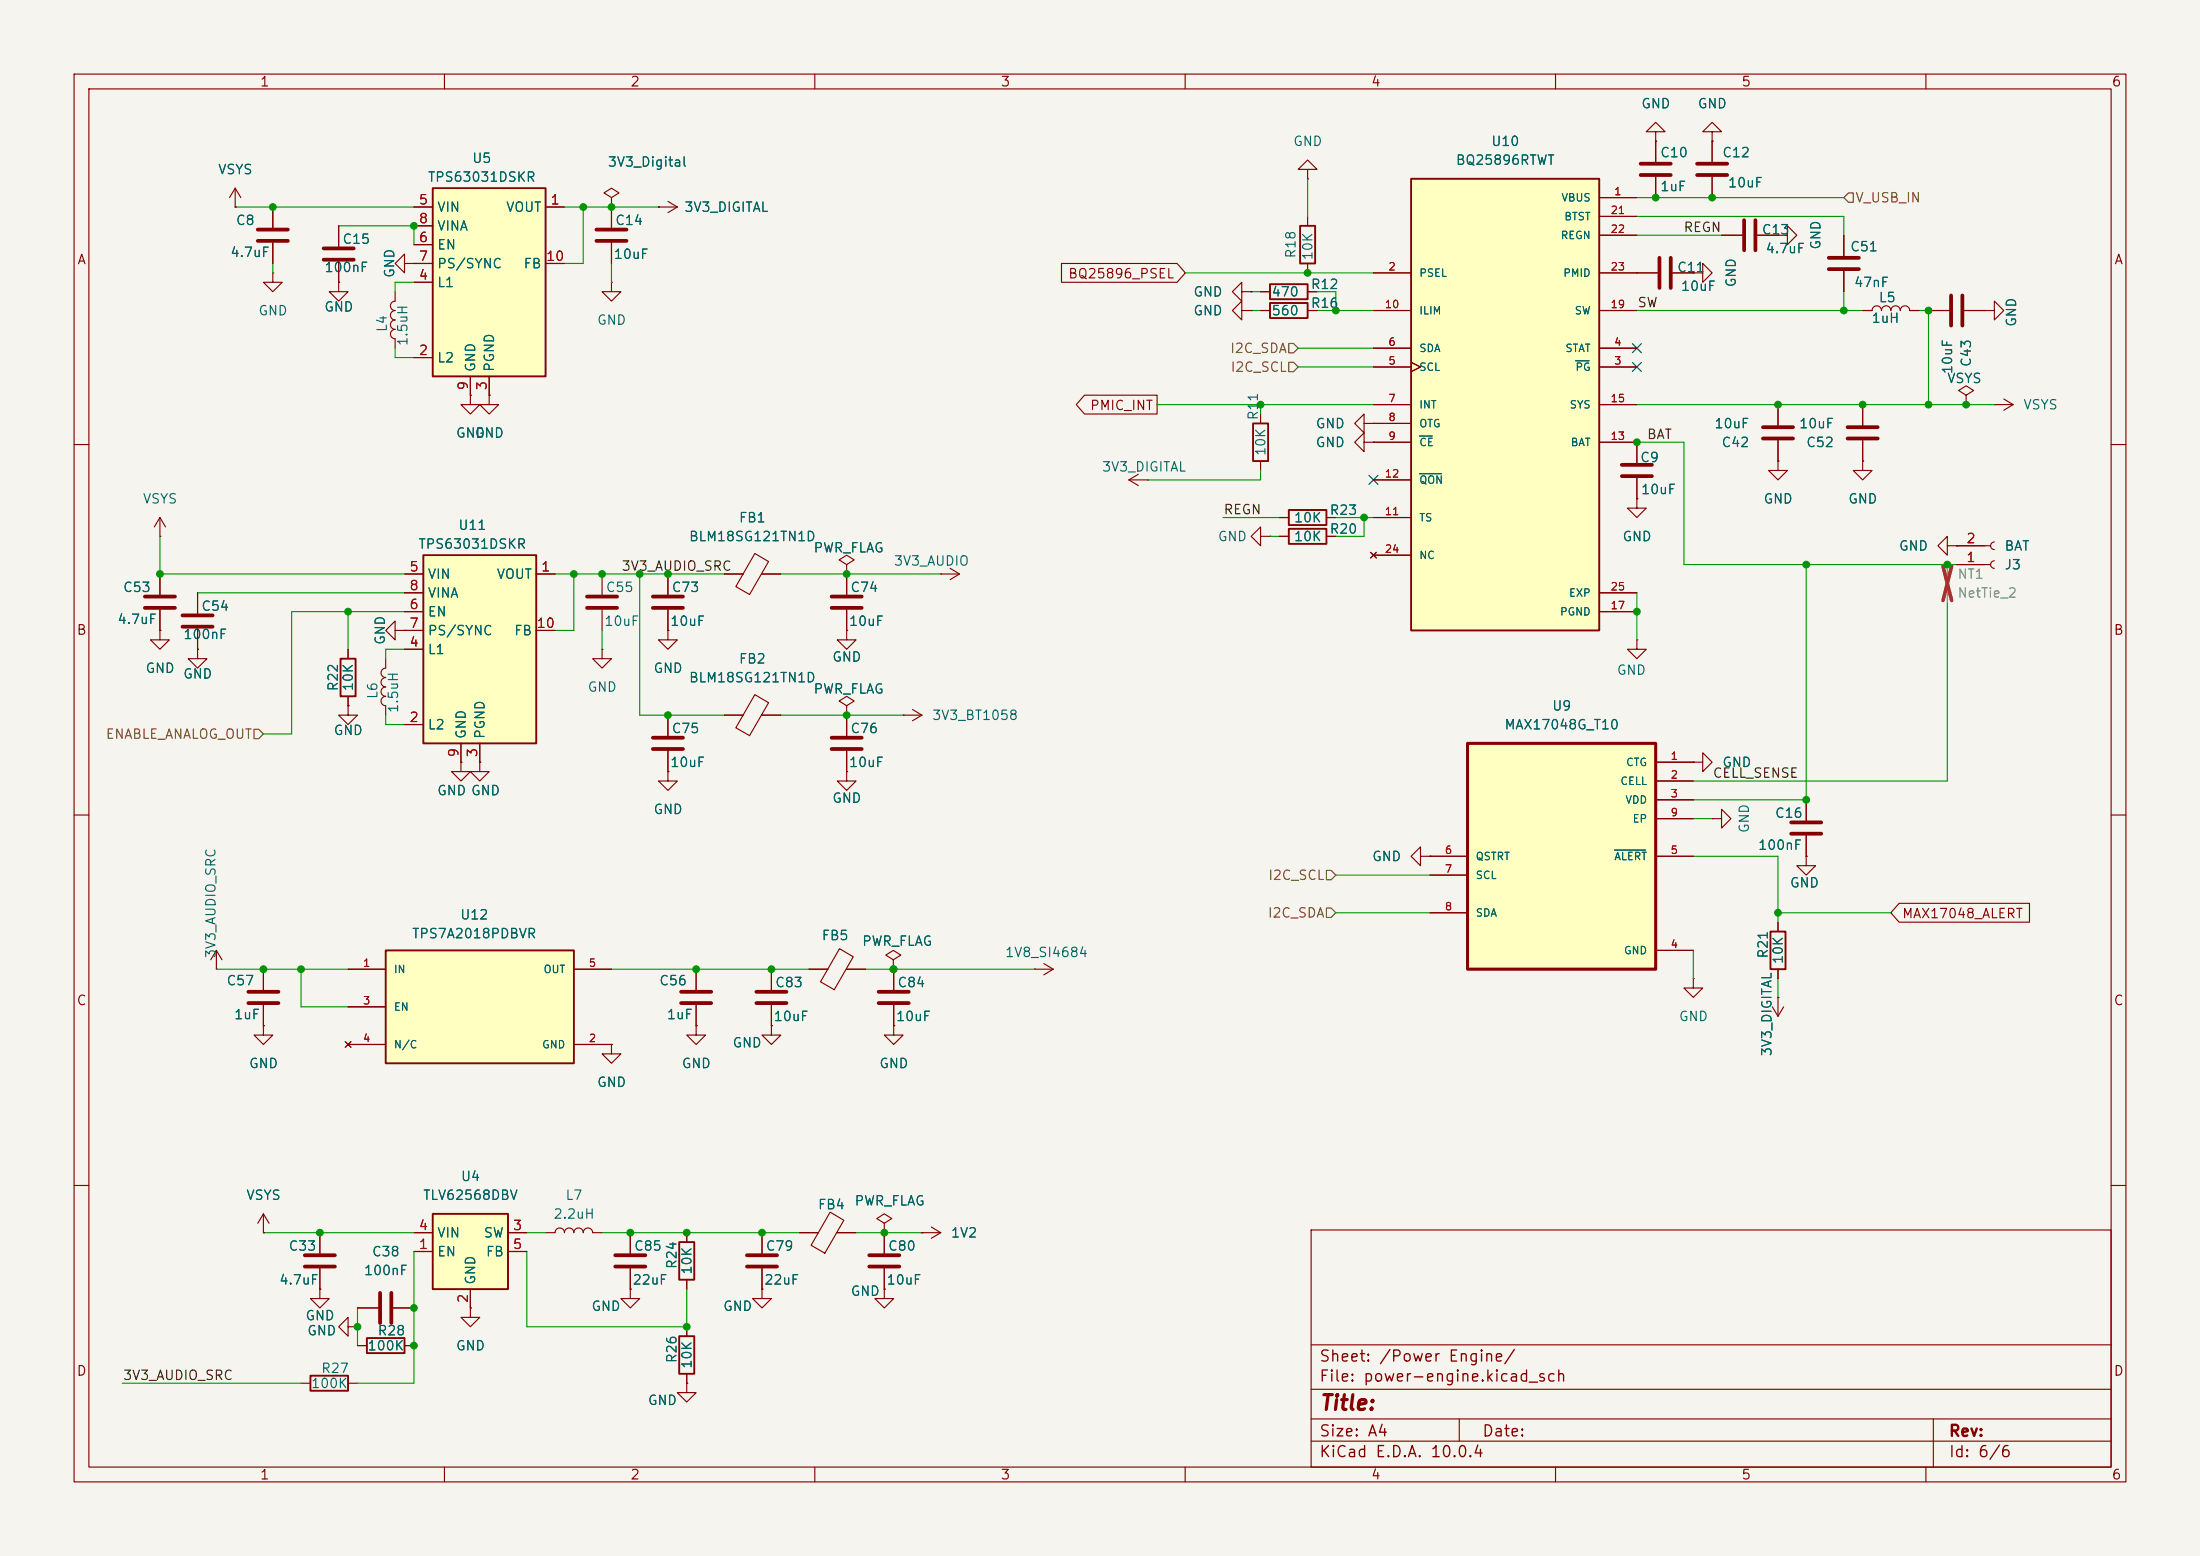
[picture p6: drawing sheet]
<svg xmlns="http://www.w3.org/2000/svg" width="297mm" height="210mm" viewBox="0 0 297 210" stroke-linecap="round" stroke-linejoin="round" font-family="sans-serif">
<path d="M0 0h297v210h-297z" fill="#f5f4ef" stroke="#f5f4ef" stroke-width=".14"/>
<g fill="none" stroke="#840000" stroke-width=".15">
<path d="M10 10h277v190h-277zM12 12h273v186h-273zM60 10v2M110 10v2M160 10v2M210 10v2M260 10v2M82.5 27.9v2.8M82.5 32.8v2.8M88.9 27.9h.1M88.9 27.9h2.5M90.2 27.2l1.2 .7"/>
<path d="M91.4 27.9l-1.2 .8M66 53.3v1.3h1.3l-1.3 1.3-1.2-1.3h1.2M66 53.3h.1M10 60h2M21.6 77.5v2.8M81.3 77.5v2.8M221 67.3v1.3h1.2l-1.2 1.3-1.3-1.3h1.3M221 67.3h.1M285 60h2M21.6 82.3v2.8M26.7 87.6v1.3h1.2l-1.2 1.3-1.3-1.3h1.3M26.7 87.6h.1"/>
<path d="M81.3 82.3v2.8M121.9 96.5h.1M121.9 96.5h2.6M123.2 95.8l1.3 .7M124.5 96.5l-1.3 .8M221 86.4v1.2h1.2l-1.2 1.3-1.3-1.3h1.3M221 86.4h.1M10 110h2M285 110h2M10 160h2M85.1 174v1.3h1.3l-1.3 1.2-1.3-1.2h1.3M85.1 174h.1"/>
<path d="M177 166h108v32h-108zM285 160h2M48.3 181.6h1.2M54.6 181.6h1.3M60 198v2M92.7 186.7v1.3h1.3l-1.3 1.2-1.3-1.2h1.3M92.7 186.7h.1M110 198v2M160 198v2M177 194.5h108M177 191.5h108M177 187.5h108"/>
<path d="M177 181.5h108M197 191.5v3M210 198v2M260 198v2M261 191.5v6.5"/>
</g>
<path d="M49.5 180.6h5.1v2h-5.1z" fill="none" stroke="#840000" stroke-width=".25"/>
<path d="M80.5 32.5h4.1M80.5 31h4.1M19.6 82h4M19.6 80.5h4M79.2 82h4.1M79.2 80.5h4.1" fill="none" stroke="#840000" stroke-width=".51"/>
<path d="M58.4 25.4h15.3v25.4h-15.3z" fill="#ffffc2"/>
<path d="M58.4 25.4h15.3v25.4h-15.3z" fill="none" stroke="#840000" stroke-width=".25"/>
<g fill="none" stroke="#840000" stroke-width=".15">
<path d="M223.5 17.8h1.3l-1.3-1.3-1.3 1.3h1.3v1.3M223.5 19.1h.1M31.7 27.9h.1M31.7 25.4l-.7 1.3M31.7 25.4l.8 1.3M31.7 25.4v2.5M36.8 36.8v1.3h1.3l-1.3 1.3-1.2-1.3h1.2M36.8 36.8h.1M36.8 27.9v2.8M36.8 32.8v2.8M45.7 38.1v1.3h1.3l-1.3 1.2-1.3-1.2h1.3M45.7 38.1h.1"/>
<path d="M45.7 30.5v2.8M45.7 35.3v2.8M53.3 39.4v1.2a.64 .64 0 0 0-.6 .7 .64 .64 0 0 0 .6 .6 .63 .63 0 0 0-.6 .6 .63 .63 0 0 0 .6 .7M54.6 35.6v-1.3l-1.3 1.3 1.3 1.2v-1.2h1.3M55.9 35.6h.1M55.9 27.9h2.5M55.9 38.1h2.5M55.9 33h2.5M55.9 35.6h2.5M55.9 30.5h2.5M73.7 27.9h2.5M73.7 35.6h2.5"/>
<path d="M82.5 38.1v1.3h1.3l-1.3 1.2-1.2-1.2h1.2M82.5 38.1h.1M232.4 31.8h2.8M237.2 31.8h2.8M240 31.8h1.3v-1.3l1.3 1.3-1.3 1.2v-1.2M240 31.8h.1M248.9 31.8v2.7M248.9 36.6v2.8M53.3 43.2a.64 .64 0 0 0-.6 .6 .64 .64 0 0 0 .6 .7 .63 .63 0 0 0-.6 .6 .63 .63 0 0 0 .6 .6v1.3M55.9 48.3h2.5M63.5 50.8v2.5M66 50.8v2.5"/>
<path d="M240 54.6v2.8M240 59.4v2.8M251.5 41.9h1.2a.64 .64 0 0 1 .7-.6 .64 .64 0 0 1 .6 .6 .64 .64 0 0 1 .6-.6 .64 .64 0 0 1 .7 .6 .64 .64 0 0 1 .6-.6 .64 .64 0 0 1 .6 .6 .64 .64 0 0 1 .7-.6 .64 .64 0 0 1 .6 .6h1.3M251.5 54.6v2.8M251.5 59.4v2.8M260.3 41.9h2.8M265.2 41.9h2.8M265.4 53.3l1-.6-1-.6-1 .6 1 .6v1.3M265.4 54.6h.1M268 41.9h1.2v-1.3l1.3 1.3-1.3 1.3v-1.3M268 41.9h.1M269.2 54.6h.1"/>
<path d="M269.2 54.6h2.6M270.5 53.8l1.3 .8M271.8 54.6l-1.3 .8M97.8 77.5h2.5M101.9 74.7l1.9 1.1-2.6 4.4-1.9-1zM102.8 77.5h2.6M114.3 77.5v2.8M127 77.5h.1M127 77.5h2.5M128.3 76.7l1.2 .8M129.5 77.5l-1.2 .7M240 62.2v1.3h1.3l-1.3 1.3-1.2-1.3h1.2"/>
<path d="M240 62.2h.1M251.5 62.2v1.3h1.2l-1.2 1.3-1.3-1.3h1.3M251.5 62.2h.1M97.8 96.5h2.5M101.9 93.8l1.9 1-2.6 4.5-1.9-1.1zM102.8 96.5h2.6M114.3 95.3l1-.7-1-.6-1 .6 1 .7v1.2M114.3 96.5h.1M114.3 85.1v1.3h1.3l-1.3 1.2-1.3-1.2h1.3M114.3 85.1h.1M114.3 82.3v2.8M114.3 96.5v2.8"/>
<path d="M90.2 104.1v1.3h1.2l-1.2 1.3-1.3-1.3h1.3M90.2 104.1h.1M114.3 104.1v1.3h1.3l-1.3 1.3-1.3-1.3h1.3M114.3 104.1h.1M114.3 101.3v2.8M191.8 115.6v-1.3l-1.3 1.3 1.3 1.2v-1.2h1.2M193 115.6h.1M228.6 102.9h1.3v-1.3l1.2 1.3-1.2 1.2v-1.2M228.6 102.9h.1M243.8 115.6v1.2h1.3l-1.3 1.3-1.2-1.3h1.2M243.8 115.6h.1M94 138.4v1.3h1.2l-1.2 1.3-1.3-1.3h1.3"/>
<path d="M94 138.4h.1M94 130.8v2.8M94 135.6v2.8M104.1 138.4v1.3h1.3l-1.3 1.3-1.2-1.3h1.2M104.1 138.4h.1M104.1 130.8v2.8M104.1 135.6v2.8M109.2 130.8h2.6M113.3 128l1.9 1.1-2.6 4.5-1.8-1.1zM114.2 130.8h2.6M120.6 138.4v1.3h1.3l-1.3 1.3-1.2-1.3h1.2M120.6 138.4h.1"/>
<path d="M120.6 130.8v2.8M120.6 135.6v2.8M139.6 130.8h.1M139.6 130.8h2.6M140.9 130l1.3 .8M142.2 130.8l-1.3 .8M102.9 174v1.3h1.2l-1.2 1.2-1.3-1.2h1.3M102.9 174h.1M102.9 166.4v2.8M102.9 171.2v2.8M107.9 166.4h2.6M112.1 163.6l1.8 1.1-2.5 4.4-1.9-1z"/>
<path d="M113 166.4h2.6M119.4 174v1.3h1.2l-1.2 1.2-1.3-1.2h1.3M119.4 174h.1M119.4 165.1l1-.6-1-.7-1 .7 1 .6v1.3M119.4 166.4h.1M119.4 166.4v2.8M119.4 171.2v2.8M124.5 166.4h.1M124.5 166.4h2.5M125.7 165.6l1.3 .8M127 166.4l-1.3 .7"/>
</g>
<g fill="none" stroke="#840000" stroke-width=".51">
<path d="M34.8 31h4.1M34.8 32.5h4.1M43.7 35.1h4.1M43.7 33.5h4.1M235.5 29.7v4.1M237 29.7v4.1M246.9 34.8h4.1M246.9 36.3h4.1M263.4 39.9v4M264.9 39.9v4M238 59.2h4.1M238 57.7h4.1"/>
<path d="M249.4 59.2h4.1M249.4 57.7h4.1M112.3 82h4M112.3 80.5h4M112.3 99.6h4M112.3 101.1h4M91.9 135.4h4.1M91.9 133.9h4.1M102.1 135.4h4.1M102.1 133.9h4.1M118.6 135.4h4.1M118.6 133.9h4.1"/>
<path d="M100.8 170.9h4.1M100.8 169.4h4.1M117.3 170.9h4.1M117.3 169.4h4.1"/>
</g>
<path d="M198.1 100.3h25.4v30.5h-25.4z" fill="#ffffc2"/>
<path d="M198.1 100.3h25.4v30.5h-25.4z" fill="none" stroke="#840000" stroke-width=".41"/>
<g fill="none" stroke="#840000" stroke-width=".15">
<path d="M223.5 19.1v2.7M231.1 17.8h1.3l-1.3-1.3-1.2 1.3h1.2v1.3M231.1 19.1h.1M231.1 19.1v2.7M82.5 26.7l1.1-.7-1.1-.6-1 .6 1 .7v1.2M82.5 27.9h.1M223.5 23.9v2.8M231.1 23.9v2.8M63.5 53.3v1.3h1.3l-1.3 1.3-1.3-1.3h1.3M63.5 53.3h.1M170.2 55.9v1.3M221 59.7v2.8"/>
<path d="M21.6 72.4h.1M21.6 69.9l-.8 1.2M21.6 69.9l.8 1.2M21.6 69.9v2.5M90.2 77.5v2.8M114.3 76.2l1-.6-1-.7-1 .7 1 .6v1.3M114.3 77.5h.1M152.4 64.8l1.3 .7M152.4 64.8h2.5M153.7 64l-1.3 .8M154.9 64.8h.1M170.2 72.4v-1.3l-1.3 1.3 1.3 1.3v-1.3h1.2"/>
<path d="M170.2 62.2v1.3M171.4 72.4h.1M172.7 72.4h1.3M172.7 69.9h1.3M179.1 72.4h1.2M179.1 69.9h1.2M221 64.5v2.8M262.9 73.7v-1.3l-1.3 1.3 1.3 1.2v-1.2h1.3M264.2 73.7h.1M264.2 76.2h4.5M264.2 73.7h4.5M269.2 75.7a.51 .51 0 0 0-.5 .5 .51 .51 0 0 0 .5 .5"/>
<path d="M269.2 73.2a.51 .51 0 0 0-.5 .5 .51 .51 0 0 0 .5 .5M21.6 85.1v1.3h1.3l-1.3 1.2-1.3-1.2h1.3M21.6 85.1h.1M26.7 80v2.8M26.7 84.8v2.8M47 95.3v1.2h1.3l-1.3 1.3-1.3-1.3h1.3M47 95.3h.1M47 87.6v1.3M47 94v1.3M52.1 91.4a.64 .64 0 0 0-.7 .7 .64 .64 0 0 0 .7 .6 .64 .64 0 0 0-.7 .7 .64 .64 0 0 0 .7 .6 .63 .63 0 0 0-.7 .6 .63 .63 0 0 0 .7 .7v1.2M52.1 88.9v1.3a.63 .63 0 0 0-.7 .6 .63 .63 0 0 0 .7 .6M53.3 85.1v-1.3l-1.2 1.3 1.2 1.3v-1.3h1.3"/>
<path d="M54.6 85.1h.1M81.3 87.6v1.3h1.2l-1.2 1.3-1.3-1.3h1.3M81.3 87.6h.1M90.2 85.1v1.3h1.2l-1.2 1.2-1.3-1.2h1.3M90.2 85.1h.1M90.2 82.3v2.8M90.2 96.5v2.8M62.2 102.9v1.2h1.3l-1.3 1.3-1.2-1.3h1.2M62.2 102.9h.1M90.2 101.3v2.8M193 115.6h5.1M193 118.1h5.1"/>
<path d="M223.5 102.9h5.1M223.5 105.4h5.1M223.5 108h5.1M223.5 115.6h5.1M223.5 110.5h5.1M231.1 110.5h1.3v-1.3l1.3 1.3-1.3 1.3v-1.3M231.1 110.5h.1M243.8 108v2.7M243.8 112.8v2.8M120.6 129.5l1-.6-1-.6-1 .6 1 .6v1.3M120.6 130.8h.1M193 123.2h5.1"/>
<path d="M223.5 128.3h5.1M228.6 132.1v1.3h1.3l-1.3 1.2-1.3-1.2h1.3M228.6 132.1h.1M239.3 135.9l.7 1.3M240 134.6h.1M240 124.5v1.2M240 130.8v1.3M240 134.6v2.6M240.8 135.9l-.8 1.3M73.7 166.4h1.2a.64 .64 0 0 1 .7-.7 .64 .64 0 0 1 .6 .7 .64 .64 0 0 1 .6-.7 .64 .64 0 0 1 .7 .7 .64 .64 0 0 1 .6-.7 .64 .64 0 0 1 .6 .7 .64 .64 0 0 1 .7-.7 .64 .64 0 0 1 .6 .7h1.3M85.1 166.4v2.8M85.1 171.2v2.8"/>
</g>
<path d="M217.9 114.7h4.2" fill="none" stroke="#006464" stroke-width=".15"/>
<g fill="none" stroke="#840000" stroke-width=".51">
<path d="M221.5 22.1h4.1M221.5 23.6h4.1M229.1 22.1h4.1M229.1 23.6h4.1M218.9 64.3h4.1M218.9 62.7h4.1M24.6 84.6h4.1M24.6 83.1h4.1M88.1 99.6h4.1M88.1 82h4.1M88.1 80.5h4.1M88.1 101.1h4.1"/>
<path d="M241.8 112.5h4.1M241.8 111h4.1M83.1 170.9h4M83.1 169.4h4"/>
</g>
<path d="M262.9 77.5v2.5" fill="none" stroke="#9c9b98" stroke-width=".25"/>
<path d="M262.9 76.2v5.1" fill="none" stroke="#9c9b98" stroke-width=".15"/>
<path d="M262.3 76.4l1.2 4.7M263.5 76.4l-1.2 4.7" fill="none" stroke="#e12e31" stroke-width=".46"/>
<path d="M169.2 57.2h2v5h-2zM174 71.4h5.1v2h-5.1zM174 68.8h5.1v2.1h-5.1zM46 88.9h2v5.1h-2zM239 125.7h2v5.1h-2z" fill="none" stroke="#840000" stroke-width=".25"/>
<path d="M57.1 74.9h15.3v25.4h-15.3z" fill="#ffffc2"/>
<path d="M171.4 38.4h5.1v2h-5.1zM175.5 30.5h2v5.1h-2zM171.4 40.9h5.1v2h-5.1zM57.1 74.9h15.3v25.4h-15.3zM41.9 185.7h5.1v2h-5.1z" fill="none" stroke="#840000" stroke-width=".25"/>
<g fill="none" stroke="#840000" stroke-width=".15">
<path d="M167.6 39.4v-1.3l-1.2 1.3 1.2 1.2v-1.2h1.3M168.9 39.4h.1M170.2 39.4h1.2M176.5 39.4h1.3M176.5 29.2v1.3M176.5 35.6v1.2M167.6 41.9v-1.3l-1.2 1.3 1.2 1.3v-1.3h1.3M168.9 41.9h.1M170.2 41.9h1.2M176.5 41.9h1.3M184.1 57.2v-1.3l-1.2 1.3 1.2 1.2v-1.2h1.3M184.1 59.7v-1.3l-1.2 1.3 1.2 1.3v-1.3h1.3"/>
<path d="M185.4 57.2h.1M185.4 59.7h.1M54.6 77.5h2.5M72.4 77.5h2.5M54.6 97.8h2.5M54.6 87.6h2.5M54.6 82.6h2.5M54.6 85.1h2.5M54.6 80h2.5M72.4 85.1h2.5M62.2 100.3v2.6M64.8 102.9v1.2h1.2l-1.2 1.3-1.3-1.3h1.3"/>
<path d="M64.8 102.9h.1M64.8 100.3v2.6M29.2 130.8h.1M29.2 128.3l-.8 1.2M29.2 128.3l.8 1.2M29.2 128.3v2.5M35.6 138.4v1.3h1.2l-1.2 1.3-1.3-1.3h1.3M35.6 138.4h.1M35.6 130.8v2.8M35.6 135.6v2.8M35.6 166.4h.1M35.6 163.8l-.8 1.3"/>
<path d="M35.6 163.8l.7 1.3M35.6 163.8v2.6M43.2 174v1.3h1.2l-1.2 1.2-1.3-1.2h1.3M43.2 174h.1M43.2 166.4v2.8M43.2 171.2v2.8M47 179.1v-1.3l-1.3 1.3 1.3 1.2v-1.2h1.3M48.3 179.1h.1M40.6 186.7h1.3M47 186.7h1.3"/>
</g>
<path d="M33.5 133.9h4.1M33.5 135.4h4.1M41.1 169.4h4.1M41.1 170.9h4.1" fill="none" stroke="#840000" stroke-width=".51"/>
<path d="M190.5 24.1h25.4v61h-25.4z" fill="#ffffc2"/>
<path d="M190.5 24.1h25.4v61h-25.4z" fill="none" stroke="#840000" stroke-width=".25"/>
<g fill="none" stroke="#840000" stroke-width=".15">
<path d="M185.4 36.8h5.1M215.9 26.7h5.1M215.9 36.8h5.1M215.9 29.2h5.1M215.9 31.8h5.1M185.4 49.5h5.1M185.4 47h5.1M185.4 54.6h5.1M185.4 57.2h5.1M185.4 59.7h5.1M185.4 41.9h5.1M190.5 48.9l1.3 .6-1.3 .7"/>
<path d="M215.9 49.5h5.1M215.9 47h5.1M215.9 54.6h5.1M215.9 59.7h5.1M215.9 41.9h5.1M185 74.5l.8 .8M185.4 69.9h5.1M185.4 64.8h5.1M185.4 74.9h5.1M185.8 74.5l-.8 .8M215.9 82.6h5.1M215.9 80h5.1"/>
</g>
<path d="M191.6 58.9h1.7M212.7 48.7h1.8M191.6 63.9h3" fill="none" stroke="#006464" stroke-width=".15"/>
<path d="M52.1 128.3h25.4v15.2h-25.4z" fill="#ffffc2"/>
<path d="M52.1 128.3h25.4v15.2h-25.4z" fill="none" stroke="#840000" stroke-width=".25"/>
<g fill="none" stroke="#840000" stroke-width=".15">
<path d="M176.5 22.9h1.3l-1.3-1.3-1.2 1.3h1.2v1.2M176.5 24.1h.1M47 130.8h5.1M47 135.9h5.1M77.5 130.8h5M46.6 140.6l.8 .8M47 141h5.1M47.4 140.6l-.8 .8M77.5 141h5M82.5 141v1.2h1.3l-1.3 1.3-1.2-1.3h1.2M82.5 141h.1M48.3 176.5h2.8"/>
<path d="M53.1 176.5h2.8"/>
</g>
<path d="M51.3 174.5v4.1M52.8 174.5v4.1" fill="none" stroke="#840000" stroke-width=".51"/>
<path d="M58.4 163.8h10.2v10.2h-10.2z" fill="#ffffc2"/>
<path d="M58.4 163.8h10.2v10.2h-10.2zM91.7 167.6h2v5.1h-2zM91.7 180.3h2v5.1h-2z" fill="none" stroke="#840000" stroke-width=".25"/>
<g fill="none" stroke="#840000" stroke-width=".15">
<path d="M223.5 19.1h.1M223.5 19.1v2.7M231.1 19.1h.1M231.1 19.1v2.7M31.7 27.9h.1M36.8 27.9v2.8M36.8 32.8v2.8M45.7 38.1h.1M45.7 30.5v2.8M45.7 35.3v2.8M55.9 35.6h.1M55.9 27.9h2.5"/>
<path d="M55.9 38.1h2.5M55.9 33h2.5M55.9 35.6h2.5M55.9 30.5h2.5M73.7 27.9h2.5M73.7 35.6h2.5M82.5 27.9h.1M82.5 27.9v2.8M82.5 32.8v2.8M88.9 27.9h.1M143.3 35.6h15.6l1.1 1.2-1.1 1.3h-15.6zM168.9 39.4h.1"/>
<path d="M170.2 39.4h1.2M176.5 39.4h1.3M185.4 36.8h5.1M215.9 36.8h7.9M215.9 26.7h5.1M215.9 29.2h5.1M215.9 31.8h5.1M223.5 23.9v2.8M225.8 36.8h2.8M228.6 36.8h1.3v-1.2l1.2 1.2-1.2 1.3v-1.3M228.6 36.8h.1M231.1 23.9v2.8"/>
<path d="M232.4 31.8h2.8M237.2 31.8h2.8M240 31.8h.1M248.9 31.8v2.7M248.9 36.6v2.8M55.9 48.3h2.5M63.5 53.3h.1M63.5 50.8v2.5M66 53.3h.1M66 50.8v2.5M146.4 53.3h9.8v2.6h-9.8l-1.1-1.3zM168.9 41.9h.1"/>
<path d="M170.2 41.9h1.2M176.5 41.9h1.3M185.4 59.7h.1M185.4 57.2h.1M185.4 49.5h5.1M185.4 47h5.1M185.4 54.6h5.1M185.4 57.2h5.1M185.4 59.7h5.1M185.4 41.9h5.1M190.5 48.9l1.3 .6-1.3 .7M215.9 49.5h5.1"/>
<path d="M215.9 47h5.1M215.9 54.6h5.1M215.9 59.7h5.1v2.8M215.9 41.9h5.1M240 54.6v2.8M240 59.4v2.8M251.5 41.9h1.2M251.5 54.6v2.8M251.5 59.4v2.8M257.8 41.9h1.3M260.3 41.9h2.8M265.2 41.9h2.8"/>
<path d="M265.4 54.6h.1M268 41.9h.1M21.6 77.5v2.8M54.6 77.5h2.5M72.4 77.5h2.5M90.2 77.5v2.8M97.8 77.5h2.5M102.9 77.5h2.5M114.3 77.5h.1M114.3 77.5v2.8M172.7 69.9h1.3M172.7 72.4h1.3"/>
<path d="M179.1 69.9h1.2M179.1 72.4h1.2M185 74.5l.8 .8M185.4 69.9h5.1M185.4 64.8h5.1M185.4 74.9h5.1M185.8 74.5l-.8 .8M221 67.3h.1M221 64.5v2.8M240 62.2h.1M251.5 62.2h.1M264.2 73.7h.1"/>
<path d="M264.2 76.2h3.8M264.2 73.7h3.8M21.6 85.1h.1M21.6 82.3v2.8M26.7 87.6h.1M26.7 80v2.8M26.7 84.8v2.8M47 95.3h.1M47 87.6v1.3M47 94v1.3M54.6 85.1h.1M54.6 97.8h2.5"/>
<path d="M54.6 87.6h2.5M54.6 82.6h2.5M54.6 85.1h2.5M54.6 80h2.5M72.4 85.1h2.5M90.2 85.1h.1M90.2 82.3v2.8M90.2 96.5v2.8M97.8 96.5h2.5M102.9 96.5h2.5M114.3 96.5h.1M114.3 85.1h.1"/>
<path d="M114.3 82.3v2.8M114.3 96.5v2.8M215.9 82.6h5.1M215.9 80h5.1M62.2 102.9h.1M62.2 100.3v2.6M64.8 102.9h.1M64.8 100.3v2.6M90.2 104.1h.1M90.2 101.3v2.8M114.3 104.1h.1M114.3 101.3v2.8"/>
<path d="M193 115.6h.1M193 115.6h5.1M193 118.1h5.1M223.5 102.9h5.1M223.5 105.4h5.1M223.5 108h5.1M223.5 115.6h5.1M223.5 110.5h5.1M228.6 102.9h.1M243.8 115.6h.1M243.8 108v2.7M243.8 112.8v2.8"/>
<path d="M35.6 138.4h.1M35.6 130.8v2.8M35.6 135.6v2.8M47 130.8h5.1M47 135.9h5.1M77.5 130.8h5M94 138.4h.1M94 130.8v2.8M94 135.6v2.8M104.1 138.4h.1M104.1 130.8v2.8M104.1 135.6v2.8"/>
<path d="M109.2 130.8h2.6M114.3 130.8h2.5M120.6 130.8h.1M120.6 138.4h.1M120.6 130.8v2.8M120.6 135.6v2.8M193 123.2h5.1M223.5 128.3h5.1M240 134.6h.1M240 124.5v1.2M240 130.8v1.3M256.4 121.9h17.6v2.6h-17.6l-1.1-1.3z"/>
<path d="M46.6 140.6l.8 .8M47 141h5.1M47.4 140.6l-.8 .8M77.5 141h5M82.5 141h.1M35.6 166.4h.1M43.2 174h.1M43.2 166.4v2.8M43.2 171.2v2.8M48.3 179.1h.1M48.3 176.5h2.8M53.1 176.5h2.8"/>
<path d="M55.9 168.9h2.5M55.9 166.4h2.5M63.5 176.5v1.3h1.3l-1.3 1.3-1.3-1.3h1.3M63.5 176.5h.1M63.5 174v2.5M68.6 168.9h2.5M68.6 166.4h2.5M85.1 174h.1M85.1 166.4v2.8M85.1 171.2v2.8M92.7 166.4v1.2M92.7 172.7v1.3"/>
<path d="M92.7 179.1v1.2M102.9 174h.1M102.9 166.4v2.8M102.9 171.2v2.8M107.9 166.4h2.6M113 166.4h2.6M119.4 174h.1M119.4 166.4h.1M119.4 166.4v2.8M119.4 171.2v2.8M124.5 166.4h.1M48.3 181.6h1.2"/>
<path d="M54.6 181.6h1.3M92.7 186.7h.1M92.7 185.4v1.3"/>
</g>
<path d="M224 34.8v4.1M225.6 34.8v4.1" fill="none" stroke="#840000" stroke-width=".51"/>
<path d="M249.6 26h.6v1.3h-.6l-.7-.6zM174 46.4h.6l.7 .6-.7 .6h-.6zM174 48.9h.6l.7 .6-.7 .7h-.6zM34.3 98.4h.6l.7 .7-.7 .6h-.6zM179.1 117.5h.6l.6 .6-.6 .6h-.6zM179.1 122.6h.6l.6 .6-.6 .6h-.6z" fill="none" stroke="#725600" stroke-width=".15"/>
<g fill="none" stroke="#009600" stroke-width=".15">
<path d="M31.7 27.9h24.2M36.8 35.6v1.2M45.7 30.5h10.2v2.5M55.9 38.1h-2.6v1.3M76.2 27.9h12.7M78.7 27.9v7.7h-2.5M82.5 35.6v2.5M160 36.8h25.4M168.9 39.4h1.3M176.5 24.1v5.1M177.8 39.4h2.5v2.5M221 29.2h27.9v2.6"/>
<path d="M221 26.7h27.9M221 31.8h11.4M248.9 39.4v2.5M53.3 47v1.3h2.6M156.2 54.6h29.2M168.9 41.9h1.3M170.2 54.6v1.3M175.3 47h10.1M175.3 49.5h10.1M177.8 41.9h7.6M221 54.6h48.2M221 41.9h30.5"/>
<path d="M221 59.7h6.3v16.5h36.9M259.1 41.9h1.2v12.7M21.6 72.4v5.1h33M74.9 77.5h22.9M77.5 77.5v7.6h-2.6M86.4 77.5v19h11.4M105.4 77.5h21.6M165.1 69.9h7.6M170.2 63.5v1.3h-15.3M171.4 72.4h1.3M180.3 69.9h5.1M184.1 69.9v2.5h-3.8"/>
<path d="M243.8 76.2v31.8h-15.2M26.7 80h27.9M47 82.6v5M52.1 96.5v1.3h2.5M54.6 87.6h-2.5v1.3M54.6 82.6h-15.2v16.5h-3.8M81.3 85.1v2.5M105.4 96.5h16.5M221 80v6.4M262.9 81.3v24.1h-34.3M180.3 118.1h12.7M228.6 115.6h11.4v8.9"/>
<path d="M228.6 110.5h2.5M29.2 130.8h17.8M40.6 130.8v5.1h6.4M82.5 130.8h26.7M116.8 130.8h22.8M180.3 123.2h12.7M228.6 128.3v3.8M240 132.1v2.5M240 123.2h15.3M35.6 166.4h20.3M48.3 176.5v5.1M55.9 168.9v17.8h-7.6"/>
<path d="M71.1 166.4h2.6M71.1 168.9v10.2h21.6v-5.1M81.3 166.4h26.6M115.6 166.4h8.9M16.5 186.7h24.1"/>
</g>
<path d="M220.4 46.4l1.2 1.2M220.4 48.9l1.2 1.2M221.6 46.4l-1.2 1.2M221.6 48.9l-1.2 1.2M184.8 64.2l1.2 1.2M186 64.2l-1.2 1.2" fill="none" stroke="#000084" stroke-width=".15"/>
<path d="M191.6 58.9h1.7M212.7 48.7h1.8M191.6 63.9h3M217.9 114.7h4.2" fill="none" stroke="#006464" stroke-width=".15"/>
<path d="M262.9 76.2v5.1" fill="none" stroke="#9c9b98" stroke-width=".15"/>
<path d="M262.3 76.4l1.2 4.7M263.5 76.4l-1.2 4.7" fill="none" stroke="#e12e31" stroke-width=".46"/>
<g fill="#009600" stroke="#009600" stroke-width=".14">
<circle cx="82.5" cy="27.9" r=".46"/>
<circle cx="78.7" cy="27.9" r=".46"/>
<circle cx="55.9" cy="30.5" r=".46"/>
<circle cx="114.3" cy="77.5" r=".46"/>
<circle cx="77.5" cy="77.5" r=".46"/>
<circle cx="36.8" cy="27.9" r=".46"/>
<circle cx="120.6" cy="130.8" r=".46"/>
<circle cx="102.9" cy="166.4" r=".46"/>
<circle cx="92.7" cy="166.4" r=".46"/>
<circle cx="104.1" cy="130.8" r=".46"/>
<circle cx="119.4" cy="166.4" r=".46"/>
<circle cx="114.3" cy="96.5" r=".46"/>
<circle cx="86.4" cy="77.5" r=".46"/>
<circle cx="81.3" cy="77.5" r=".46"/>
<circle cx="21.6" cy="77.5" r=".46"/>
<circle cx="47" cy="82.6" r=".46"/>
<circle cx="90.2" cy="77.5" r=".46"/>
<circle cx="90.2" cy="96.5" r=".46"/>
<circle cx="43.2" cy="166.4" r=".46"/>
<circle cx="48.3" cy="179.1" r=".46"/>
<circle cx="35.6" cy="130.8" r=".46"/>
<circle cx="40.6" cy="130.8" r=".46"/>
<circle cx="94" cy="130.8" r=".46"/>
<circle cx="55.9" cy="181.6" r=".46"/>
<circle cx="85.1" cy="166.4" r=".46"/>
<circle cx="92.7" cy="179.1" r=".46"/>
<circle cx="55.9" cy="176.5" r=".46"/>
<circle cx="176.5" cy="36.8" r=".46"/>
<circle cx="180.3" cy="41.9" r=".46"/>
<circle cx="184.1" cy="69.9" r=".46"/>
<circle cx="170.2" cy="54.6" r=".46"/>
<circle cx="243.8" cy="108" r=".46"/>
<circle cx="262.9" cy="76.2" r=".46"/>
<circle cx="221" cy="82.6" r=".46"/>
<circle cx="240" cy="123.2" r=".46"/>
<circle cx="243.8" cy="76.2" r=".46"/>
<circle cx="251.5" cy="54.6" r=".46"/>
<circle cx="260.3" cy="54.6" r=".46"/>
<circle cx="260.3" cy="41.9" r=".46"/>
<circle cx="265.4" cy="54.6" r=".46"/>
<circle cx="248.9" cy="41.9" r=".46"/>
<circle cx="240" cy="54.6" r=".46"/>
<circle cx="221" cy="59.7" r=".46"/>
<circle cx="231.1" cy="26.7" r=".46"/>
<circle cx="223.5" cy="26.7" r=".46"/>
</g>
<text font-size="2" fill="#840000" x="178" y="190.8">Title:</text>
<g font-size="1.5" fill="#840000">
<text x="178" y="184.2">Sheet: /Power Engine/</text>
<text x="178" y="186.9">File: power-engine.kicad_sch</text>
<text x="178" y="197.1">KiCad E.D.A. 10.0.4</text>
<text x="178" y="194.3">Size: A4</text>
<text x="200" y="194.3">Date:</text>
<text x="263" y="194.3">Rev:</text>
<text x="263" y="197.1">Id: 6/6</text>
</g>
<g font-size="1.3" fill="#840000">
<text x="35" y="12">1</text>
<text x="85" y="12">2</text>
<text x="135" y="12">3</text>
<text x="185" y="12">4</text>
<text x="235" y="12">5</text>
<text x="285" y="12">6</text>
<text x="10.3" y="36">A</text>
<text x="285.3" y="36">A</text>
<text x="144.1" y="37.9">BQ25896_PSEL</text>
<text x="147.1" y="55.7">PMIC_INT</text>
<text x="10.3" y="86">B</text>
<text x="285.3" y="86">B</text>
<text x="256.7" y="124.3">MAX17048_ALERT</text>
<text x="10.3" y="136">C</text>
<text x="285.3" y="136">C</text>
<text x="10.3" y="186">D</text>
<text x="285.3" y="186">D</text>
<text x="35" y="200">1</text>
<text x="85" y="200">2</text>
<text x="135" y="200">3</text>
<text x="185" y="200">4</text>
<text x="235" y="200">5</text>
<text x="285" y="200">6</text>
</g>
<g font-size="1.3" fill="#006464">
<text x="221.5" y="14.9">GND</text>
<text x="229.1" y="14.9">GND</text>
<text x="29.4" y="23.8">VSYS</text>
<text x="63.7" y="22.3">U5</text>
<text x="82" y="22.8">3V3_Digital</text>
<text x="174.5" y="20">GND</text>
<text x="196.4" y="22.6">BQ25896RTWT</text>
<text x="201.2" y="20">U10</text>
<text x="224" y="21.5">C10</text>
<text x="232.4" y="21.5">C12</text>
<text x="57.7" y="24.8">TPS63031DSKR</text>
<text x="58.9" y="28.9">VIN</text>
<text x="68.2" y="28.9">VOUT</text>
<text x="92.3" y="28.9">3V3_DIGITAL</text>
<text x="224" y="26.1">1uF</text>
<text x="233.2" y="25.6">10uF</text>
<text x="31" y="35">4.7uF</text>
<text x="31.8" y="30.7">C8</text>
<text x="46.1" y="33.2">C15</text>
<text x="58.9" y="34">EN</text>
<text x="58.9" y="31.5">VINA</text>
<text x="82.8" y="35.3">10uF</text>
<text x="83" y="30.7">C14</text>
<text x="175.2" y="35" transform="rotate(-90 175.2 35)">R18</text>
<text x="177.5" y="35.2" transform="rotate(-90 177.5 35.2)">10K</text>
<text x="237.8" y="32">C13</text>
<text x="238.3" y="34.5">4.7uF</text>
<text x="246.1" y="33.8" transform="rotate(-90 246.1 33.8)">GND</text>
<text x="249.7" y="34.2">C51</text>
<text x="43.7" y="37">100nF</text>
<text x="53.5" y="37.6" transform="rotate(-90 53.5 37.6)">GND</text>
<text x="58.9" y="39.1">L1</text>
<text x="58.9" y="36.5">PS/SYNC</text>
<text x="70.6" y="36.5">FB</text>
<text x="161" y="40.3">GND</text>
<text x="171.6" y="40.3">470</text>
<text x="176.9" y="39.3">R12</text>
<text x="176.9" y="41.9">R16</text>
<text x="226.3" y="37">C11</text>
<text x="226.8" y="39.6">10uF</text>
<text x="234.7" y="38.9" transform="rotate(-90 234.7 38.9)">GND</text>
<text x="250.2" y="39.1">47nF</text>
<text x="253.5" y="41.1">L5</text>
<text x="34.8" y="42.9">GND</text>
<text x="43.7" y="42.4">GND</text>
<text x="52.5" y="44.9" transform="rotate(-90 52.5 44.9)">L4</text>
<text x="55.3" y="46.8" transform="rotate(-90 55.3 46.8)">1.5uH</text>
<text x="80.5" y="44.2">GND</text>
<text x="161" y="42.9">GND</text>
<text x="171.6" y="42.9">560</text>
<text x="252.6" y="43.9">1uH</text>
<text x="272.5" y="44.2" transform="rotate(-90 272.5 44.2)">GND</text>
<text x="58.9" y="49.2">L2</text>
<text x="64.5" y="50.3" transform="rotate(-90 64.5 50.3)">GND</text>
<text x="67" y="50.3" transform="rotate(-90 67 50.3)">PGND</text>
<text x="262.8" y="52">VSYS</text>
<text x="263.9" y="50.6" transform="rotate(-90 263.9 50.6)">10uF</text>
<text x="266.4" y="49.6" transform="rotate(-90 266.4 49.6)">C43</text>
<text x="61.5" y="59.4">GND</text>
<text x="64" y="59.4">GND</text>
<text x="170.1" y="56.8" transform="rotate(-90 170.1 56.8)">R11</text>
<text x="177.5" y="58.1">GND</text>
<text x="231.4" y="58.1">10uF</text>
<text x="242.8" y="58.1">10uF</text>
<text x="273.1" y="55.6">VSYS</text>
<text x="148.7" y="64">3V3_DIGITAL</text>
<text x="171.2" y="61.6" transform="rotate(-90 171.2 61.6)">10K</text>
<text x="177.5" y="60.7">GND</text>
<text x="221.3" y="62.7">C9</text>
<text x="232.3" y="60.7">C42</text>
<text x="243.7" y="60.7">C52</text>
<text x="19.2" y="68.3">VSYS</text>
<text x="61.8" y="71.8">U11</text>
<text x="99.7" y="70.8">FB1</text>
<text x="174.6" y="70.8">10K</text>
<text x="179.4" y="69.8">R23</text>
<text x="221.4" y="67">10uF</text>
<text x="238" y="68.3">GND</text>
<text x="249.4" y="68.3">GND</text>
<text x="56.4" y="74.4">TPS63031DSKR</text>
<text x="92.9" y="73.4">BLM18SG121TN1D</text>
<text x="109.7" y="74.9">PWR_FLAG</text>
<text x="120.6" y="76.7">3V3_AUDIO</text>
<text x="164.3" y="73.4">GND</text>
<text x="174.6" y="73.4">10K</text>
<text x="179.4" y="72.3">R20</text>
<text x="218.9" y="73.4">GND</text>
<text x="256.3" y="74.6">GND</text>
<text x="270.5" y="77.2">J3</text>
<text x="270.5" y="74.6">BAT</text>
<text x="16.5" y="80.2">C53</text>
<text x="27.1" y="82.8">C54</text>
<text x="57.7" y="78.4">VIN</text>
<text x="57.7" y="83.5">EN</text>
<text x="57.7" y="81">VINA</text>
<text x="67" y="78.4">VOUT</text>
<text x="81.7" y="80.2">C55</text>
<text x="90.6" y="80.2">C73</text>
<text x="114.7" y="80.2">C74</text>
<text x="15.8" y="84.5">4.7uF</text>
<text x="24.7" y="86.6">100nF</text>
<text x="52.3" y="87.1" transform="rotate(-90 52.3 87.1)">GND</text>
<text x="57.7" y="88.6">L1</text>
<text x="57.7" y="86.1">PS/SYNC</text>
<text x="69.3" y="86.1">FB</text>
<text x="81.5" y="84.8">10uF</text>
<text x="90.4" y="84.8">10uF</text>
<text x="99.7" y="89.9">FB2</text>
<text x="112.3" y="89.6">GND</text>
<text x="114.5" y="84.8">10uF</text>
<text x="19.6" y="91.1">GND</text>
<text x="24.6" y="91.9">GND</text>
<text x="45.9" y="93.4" transform="rotate(-90 45.9 93.4)">R22</text>
<text x="48" y="93.4" transform="rotate(-90 48 93.4)">10K</text>
<text x="51.3" y="94.4" transform="rotate(-90 51.3 94.4)">L6</text>
<text x="79.2" y="93.7">GND</text>
<text x="88.1" y="91.1">GND</text>
<text x="92.9" y="92.4">BLM18SG121TN1D</text>
<text x="109.7" y="93.9">PWR_FLAG</text>
<text x="218.2" y="91.4">GND</text>
<text x="45" y="99.5">GND</text>
<text x="54.1" y="96.3" transform="rotate(-90 54.1 96.3)">1.5uH</text>
<text x="57.7" y="98.8">L2</text>
<text x="63.2" y="99.8" transform="rotate(-90 63.2 99.8)">GND</text>
<text x="65.7" y="99.8" transform="rotate(-90 65.7 99.8)">PGND</text>
<text x="90.6" y="99.3">C75</text>
<text x="114.7" y="99.3">C76</text>
<text x="125.7" y="97.5">3V3_BT1058</text>
<text x="203" y="98.8">MAX17048G_T10</text>
<text x="209.4" y="96.2">U9</text>
<text x="58.9" y="107.7">GND GND</text>
<text x="90.4" y="103.8">10uF</text>
<text x="114.5" y="103.8">10uF</text>
<text x="232.4" y="103.8">GND</text>
<text x="88.1" y="110.2">GND</text>
<text x="112.3" y="108.7">GND</text>
<text x="236.4" y="112.5" transform="rotate(-90 236.4 112.5)">GND</text>
<text x="239.5" y="110.7">C16</text>
<text x="185.1" y="116.5">GND</text>
<text x="237.2" y="115">100nF</text>
<text x="62" y="124.4">U12</text>
<text x="241.5" y="120.1">GND</text>
<text x="29.4" y="129.4" transform="rotate(-90 29.4 129.4)">3V3_AUDIO_SRC</text>
<text x="55.5" y="127">TPS7A2018PDBVR</text>
<text x="110.8" y="127.2">FB5</text>
<text x="116.3" y="128">PWR_FLAG</text>
<text x="135.6" y="129.5">1V8_SI4684</text>
<text x="239" y="129.5" transform="rotate(-90 239 129.5)">R21</text>
<text x="241" y="130.2" transform="rotate(-90 241 130.2)">10K</text>
<text x="30.5" y="133.3">C57</text>
<text x="31.5" y="137.9">1uF</text>
<text x="88.9" y="133.3">C56</text>
<text x="89.9" y="137.9">1uF</text>
<text x="104.6" y="133.6">C83</text>
<text x="121.1" y="133.6">C84</text>
<text x="98.8" y="141.7">GND</text>
<text x="104.4" y="138.1">10uF</text>
<text x="120.9" y="138.1">10uF</text>
<text x="226.6" y="138.1">GND</text>
<text x="239.5" y="142.7" transform="rotate(-90 239.5 142.7)">3V3_DIGITAL</text>
<text x="33.5" y="144.5">GND</text>
<text x="80.5" y="147">GND</text>
<text x="91.9" y="144.5">GND</text>
<text x="118.6" y="144.5">GND</text>
<text x="62.1" y="159.7">U4</text>
<text x="33.2" y="162.3">VSYS</text>
<text x="57" y="162.3">TLV62568DBV</text>
<text x="58.9" y="167.3">VIN</text>
<text x="65.2" y="167.3">SW</text>
<text x="74.6" y="164.8">2.2uH</text>
<text x="76.2" y="162.3">L7</text>
<text x="110.3" y="163.5">FB4</text>
<text x="115.3" y="163">PWR_FLAG</text>
<text x="128.3" y="167.3">1V2</text>
<text x="37.6" y="173.7">4.7uF</text>
<text x="38.9" y="169.1">C33</text>
<text x="49" y="172.4">100nF</text>
<text x="50.1" y="169.9">C38</text>
<text x="58.9" y="169.9">EN</text>
<text x="64.5" y="173.5" transform="rotate(-90 64.5 173.5)">GND</text>
<text x="65.5" y="169.9">FB</text>
<text x="85.3" y="173.7">22uF</text>
<text x="85.5" y="169.1">C85</text>
<text x="91.6" y="171.4" transform="rotate(-90 91.6 171.4)">R24</text>
<text x="93.7" y="172.1" transform="rotate(-90 93.7 172.1)">10K</text>
<text x="103.1" y="173.7">22uF</text>
<text x="103.3" y="169.1">C79</text>
<text x="119.6" y="173.7">10uF</text>
<text x="119.8" y="169.1">C80</text>
<text x="41.1" y="178.5">GND</text>
<text x="79.8" y="177.2">GND</text>
<text x="97.5" y="177.2">GND</text>
<text x="114.8" y="175.2">GND</text>
<text x="41.4" y="180.5">GND</text>
<text x="43.3" y="185.6">R27</text>
<text x="49.5" y="182.6">100K</text>
<text x="50.9" y="180.5">R28</text>
<text x="61.5" y="182.6">GND</text>
<text x="91.6" y="184.1" transform="rotate(-90 91.6 184.1)">R26</text>
<text x="93.7" y="184.8" transform="rotate(-90 93.7 184.8)">10K</text>
<text x="41.9" y="187.7">100K</text>
<text x="87.4" y="189.9">GND</text>
</g>
<g font-size="1.3" fill="#a90000">
<text x="56.4" y="27.9">5</text>
<text x="74.2" y="27.9">1</text>
<text x="56.4" y="33">6</text>
<text x="56.4" y="35.5">7</text>
<text x="56.4" y="30.5">8</text>
<text x="73.6" y="35.5">10</text>
<text x="56.4" y="38.1">4</text>
<text x="56.4" y="48.2">2</text>
<text x="63.5" y="52.8" transform="rotate(-90 63.5 52.8)">9</text>
<text x="66" y="52.8" transform="rotate(-90 66 52.8)">3</text>
<text x="55.2" y="77.4">5</text>
<text x="73" y="77.4">1</text>
<text x="265.4" y="76.2">1</text>
<text x="265.4" y="73.6">2</text>
<text x="55.2" y="82.5">6</text>
<text x="55.2" y="80">8</text>
<text x="55.2" y="87.6">4</text>
<text x="55.2" y="85.1">7</text>
<text x="72.3" y="85.1">10</text>
<text x="55.2" y="97.8">2</text>
<text x="62.2" y="102.3" transform="rotate(-90 62.2 102.3)">9</text>
<text x="64.7" y="102.3" transform="rotate(-90 64.7 102.3)">3</text>
<text x="56.4" y="166.3">4</text>
<text x="69.1" y="166.3">3</text>
<text x="56.4" y="168.9">1</text>
<text x="69.1" y="168.9">5</text>
<text x="63.5" y="176" transform="rotate(-90 63.5 176)">2</text>
</g>
<g font-size="1.3" fill="#725600">
<text x="250.4" y="27.6">V_USB_IN</text>
<text x="166" y="48">I2C_SDA</text>
<text x="166" y="50.5">I2C_SCL</text>
<text x="14.2" y="100">ENABLE_ANALOG_OUT</text>
<text x="171.1" y="119.1">I2C_SCL</text>
<text x="171.1" y="124.2">I2C_SDA</text>
</g>
<g font-size="1.3" fill="#0f0f0f">
<text x="227.2" y="31.6">REGN</text>
<text x="221" y="41.8">SW</text>
<text x="222.2" y="59.6">BAT</text>
<text x="165.1" y="69.7">REGN</text>
<text x="83.8" y="77.3">3V3_AUDIO_SRC</text>
<text x="231.1" y="105.3">CELL_SENSE</text>
<text x="16.5" y="186.6">3V3_AUDIO_SRC</text>
</g>
<g font-size="1.3" fill="#939391">
<text x="264.2" y="81">NetTie_2</text>
<text x="264.2" y="78.4">NT1</text>
</g>
<g font-size="1" fill="#006464">
<text x="210.7" y="27.4">VBUS</text>
<text x="211.1" y="30">BTST</text>
<text x="210.6" y="32.5">REGN</text>
<text x="191.5" y="37.6">PSEL</text>
<text x="211" y="37.6">PMID</text>
<text x="191.5" y="47.8">SDA</text>
<text x="191.5" y="42.7">ILIM</text>
<text x="211.2" y="47.8">STAT</text>
<text x="212.5" y="42.7">SW</text>
<text x="191.5" y="50.3">SCL</text>
<text x="212.6" y="50.3">PG</text>
<text x="191.5" y="55.4">INT</text>
<text x="191.5" y="57.9">OTG</text>
<text x="211.8" y="55.4">SYS</text>
<text x="191.5" y="60.5">CE</text>
<text x="191.5" y="65.5">QON</text>
<text x="212" y="60.5">BAT</text>
<text x="191.5" y="70.6">TS</text>
<text x="191.5" y="75.7">NC</text>
<text x="210.5" y="83.3">PGND</text>
<text x="211.7" y="80.8">EXP</text>
<text x="218.7" y="106.2">CELL</text>
<text x="219.4" y="103.6">CTG</text>
<text x="219.3" y="108.7">VDD</text>
<text x="220.3" y="111.3">EP</text>
<text x="199.1" y="116.3">QSTRT</text>
<text x="199.1" y="118.9">SCL</text>
<text x="217.8" y="116.3">ALERT</text>
<text x="199.1" y="124">SDA</text>
<text x="53.1" y="131.6">IN</text>
<text x="73.3" y="131.6">OUT</text>
<text x="219.2" y="129">GND</text>
<text x="53.1" y="136.7">EN</text>
<text x="53.1" y="141.7">N/C</text>
<text x="73.1" y="141.7">GND</text>
</g>
<g font-size="1" fill="#a90000">
<text x="217.3" y="29.1">21</text>
<text x="217.8" y="26.6">1</text>
<text x="217.3" y="31.7">22</text>
<text x="186.9" y="41.8">10</text>
<text x="187.3" y="36.8">2</text>
<text x="217.3" y="41.8">19</text>
<text x="217.3" y="36.8">23</text>
<text x="187.3" y="46.9">6</text>
<text x="217.8" y="46.9">4</text>
<text x="187.3" y="49.5">5</text>
<text x="217.8" y="49.5">3</text>
<text x="187.3" y="54.5">7</text>
<text x="187.3" y="57.1">8</text>
<text x="187.3" y="59.6">9</text>
<text x="217.3" y="59.6">13</text>
<text x="217.3" y="54.5">15</text>
<text x="186.9" y="64.7">12</text>
<text x="186.9" y="69.8">11</text>
<text x="186.9" y="74.9">24</text>
<text x="217.3" y="82.5">17</text>
<text x="217.3" y="79.9">25</text>
<text x="225.4" y="102.8">1</text>
<text x="225.4" y="105.3">2</text>
<text x="225.4" y="107.9">3</text>
<text x="225.4" y="110.4">9</text>
<text x="195" y="115.5">6</text>
<text x="195" y="118">7</text>
<text x="225.4" y="115.5">5</text>
<text x="195" y="123.1">8</text>
<text x="48.9" y="130.7">1</text>
<text x="79.4" y="130.7">5</text>
<text x="225.4" y="128.2">4</text>
<text x="48.9" y="135.8">3</text>
<text x="48.9" y="140.9">4</text>
<text x="79.4" y="140.9">2</text>
</g>
</svg>
